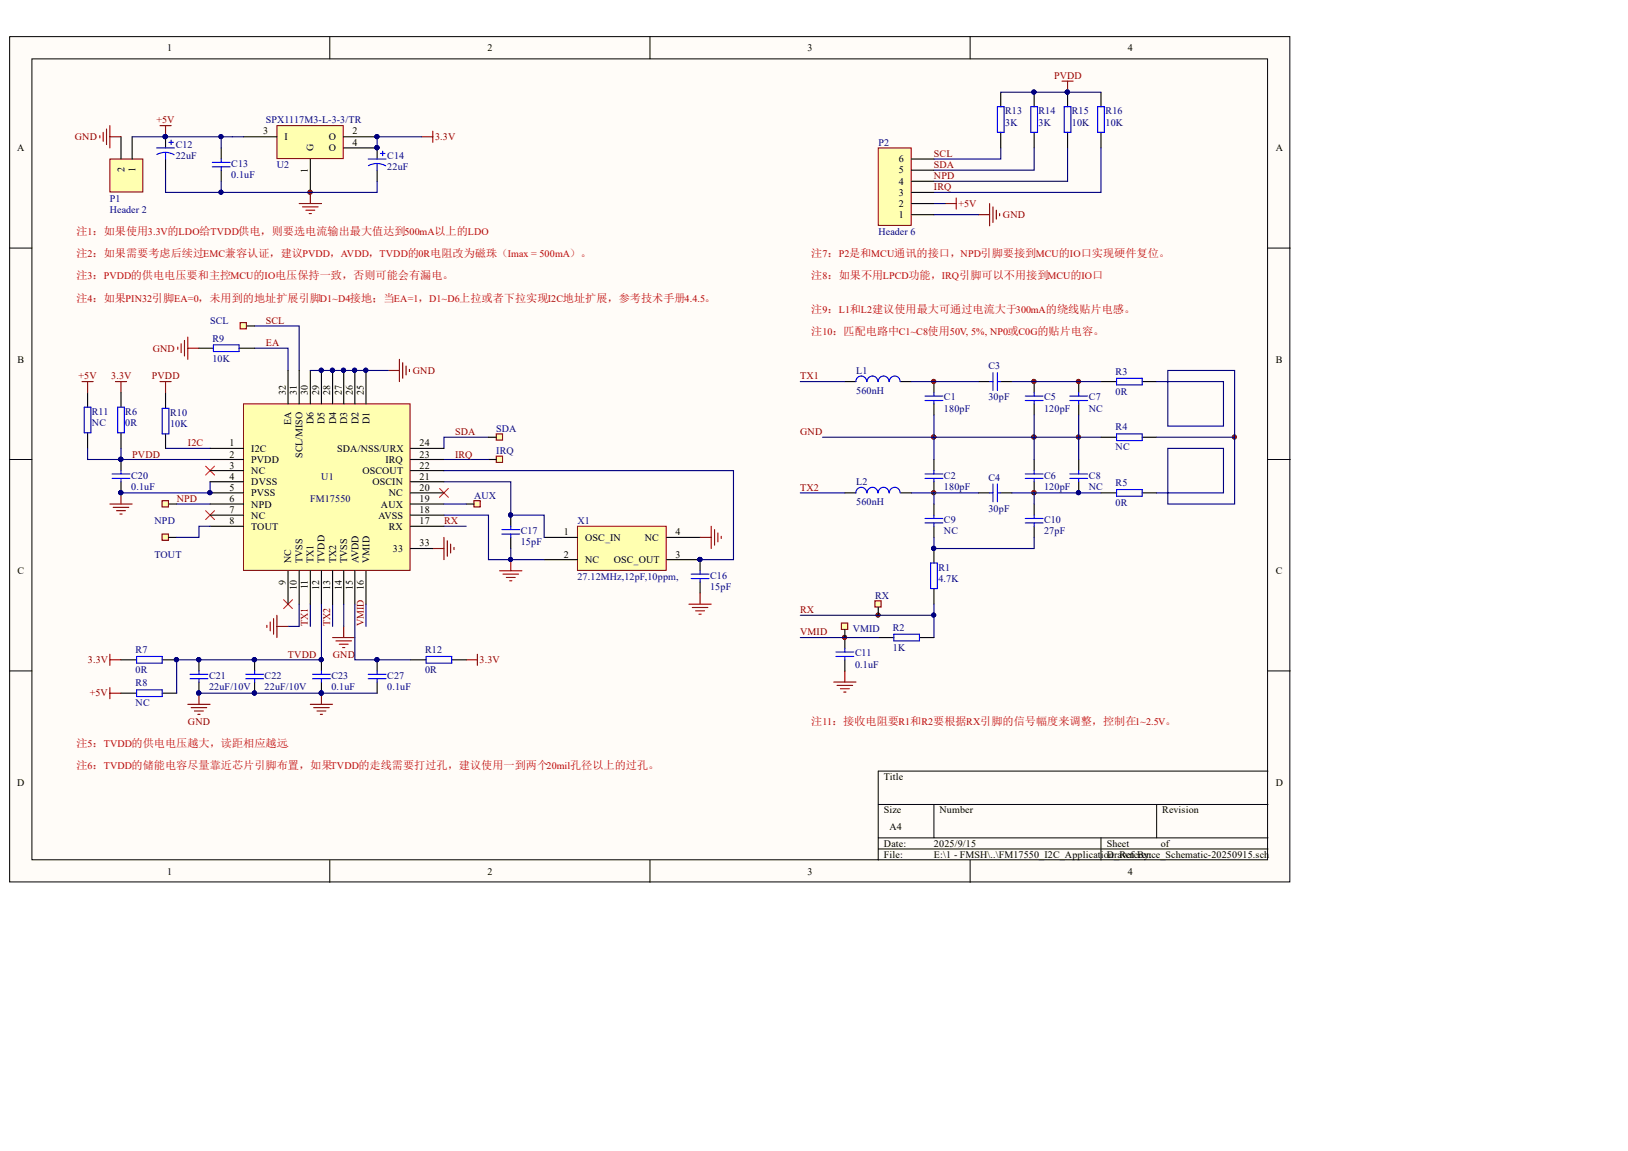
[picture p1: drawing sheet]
<svg xmlns="http://www.w3.org/2000/svg" width="371mm" height="262mm" viewBox="0 0 371 262" stroke-linecap="round" stroke-linejoin="round" font-family="sans-serif">
<g fill="#fffcf8" stroke="#000" stroke-width=".23">
<path d="M2.2 8.4h291.8v192.7h-291.8z"/>
<path d="M7.3 13.4h281.7v182.7h-281.7z"/>
</g>
<g fill="none" stroke="#000" stroke-width=".23">
<path d="M75.2 8.4v5M148.2 8.4v5M221.2 8.4v5M2.2 56.6h5.1M289.1 56.6h5M2.2 104.8h5.1M289.1 104.8h5M2.2 153h5.1M289.1 153h5M289.1 175.8h-88.9v20.3M75.2 196.1v5.1M148.2 196.1v5.1"/>
<path d="M200.2 183.4h88.9M200.2 191.1h88.9M200.2 193.6h88.9M212.9 183.4v7.7M221.2 196.1v5.1M251 191.1v5M263.7 183.4v7.7"/>
</g>
<g fill="#000080" stroke="#000080" stroke-width=".23">
<circle cx="70.7" cy="43.8" r=".46"/>
<circle cx="192.5" cy="145.3" r=".46"/>
<circle cx="200.2" cy="140.3" r=".46"/>
<circle cx="212.8" cy="112.3" r=".46"/>
<circle cx="212.8" cy="99.7" r=".46"/>
<circle cx="212.8" cy="87" r=".47"/>
<circle cx="235.7" cy="112.3" r=".46"/>
<circle cx="235.7" cy="99.7" r=".46"/>
<circle cx="235.7" cy="87" r=".47"/>
<circle cx="245.8" cy="99.7" r=".46"/>
<circle cx="245.8" cy="87" r=".47"/>
<circle cx="281.4" cy="99.7" r=".46"/>
<circle cx="27.5" cy="112.3" r=".46"/>
</g>
<path d="M68.2 46.4h5.1M69 47.2h3.5M69.7 47.9h2.1M70.5 48.7h.5M70.7 43.9v2.5M25 114.9h5.1M25.8 115.7h3.6M26.6 116.5h2M27.3 117.2h.5M27.6 112.4v2.5" fill="none" stroke="#800000" stroke-width=".25"/>
<path d="M63.1 28.7h15.2v7.5h-15.2z" fill="#ffffb0" stroke="#800000" stroke-width=".23"/>
<g fill="none" stroke="#000" stroke-width=".25">
<path d="M50.4 33.7v2.6M50.4 38.8v2.5M55.5 31.2h7.6M70.7 36.3v7.6M78.4 31.2h7.6M78.4 33.7h7.6M27.6 104.8v2.5M27.6 109.9v2.5M116.4 117.5v2.5M116.4 122.5v2.6M159.6 127.6v2.6M159.6 132.7v2.5"/>
<path d="M27.6 150.5h3.5M27.6 158.1h3.5M37 150.5h3.3M37 158.1h3.3M45.4 150.5v2.5M45.4 155.5v2.6M58 150.5v2.5M58 155.5v2.6M73.3 150.5v2.5M73.3 155.5v2.6"/>
</g>
<g fill="#000080" stroke="#000080" stroke-width=".23">
<circle cx="85.9" cy="31.2" r=".46"/>
<circle cx="85.9" cy="33.7" r=".46"/>
<circle cx="37.7" cy="31.2" r=".47"/>
<circle cx="27.5" cy="112.3" r=".46"/>
<circle cx="27.5" cy="104.7" r=".46"/>
<circle cx="45.3" cy="158" r=".46"/>
<circle cx="45.3" cy="150.4" r=".46"/>
<circle cx="58" cy="150.4" r=".47"/>
<circle cx="58" cy="158" r=".47"/>
<circle cx="73.2" cy="150.4" r=".46"/>
<circle cx="73.2" cy="158" r=".46"/>
<circle cx="159.5" cy="127.6" r=".46"/>
<circle cx="116.4" cy="117.4" r=".46"/>
<circle cx="116.4" cy="127.6" r=".46"/>
<circle cx="40.2" cy="150.4" r=".47"/>
</g>
<g fill="none" stroke="#800000" stroke-width=".25">
<path d="M36.5 28.7h2.5M37.7 28.7v2.5M98.7 125.1h2.5M101.2 122.5v5.1M102 123.3v3.6M102.7 124.1v2M103.5 124.8v.5M113.9 130.2h5.1M114.7 130.9h3.5M115.4 131.7h2M116.2 132.4h.5M116.4 127.6v2.6"/>
<path d="M157.1 137.8h5M157.8 138.5h3.6M158.6 139.3h2M159.6 135.2v2.6M159.3 140.1h.5"/>
</g>
<g fill="none" stroke="#00f" stroke-width=".25">
<path d="M48.4 37h4.1M48.4 38h4.1M50.4 36.3v.7M50.4 38v.8M25.6 108.1h4M25.6 109.1h4M27.6 107.3v.8M27.6 109.1v.8M114.4 121.8h4.1M114.4 120.8h4.1M116.4 120v.8M116.4 121.8v.7"/>
<path d="M157.6 130.9h4M157.6 131.9h4M159.6 130.2v.7M159.6 131.9v.8M31.1 149.7h5.9v1.5h-5.9zM31.1 157.3h5.9v1.5h-5.9zM43.3 153.8h4.1M43.3 154.8h4.1M45.4 153v.8M45.4 154.8v.7M56 153.8h4.1M56 154.8h4.1"/>
<path d="M58 153v.8M58 154.8v.7M71.2 153.8h4.1M71.2 154.8h4.1M73.3 153v.8M73.3 154.8v.7"/>
</g>
<circle cx="70.7" cy="43.8" r=".46" fill="#800000" stroke="#800000" stroke-width=".23"/>
<path d="M131.6 120h20.3v10.1h-20.3z" fill="#ffffb0" stroke="#800000" stroke-width=".23"/>
<path d="M37.7 31.2v2.5M37.7 36.3v2.5M86 33.7v2.6M86 38.8v2.5M27.6 89.6v3.3M27.6 98.7v3.5M124 122.5h7.7M124 127.6h7.7M152 122.5h7.6M152 127.6h7.6M86 150.5v2.5M86 155.5v2.6" fill="none" stroke="#000" stroke-width=".25"/>
<g fill="#000080" stroke="#000080" stroke-width=".23">
<circle cx="159.5" cy="127.6" r=".46"/>
<circle cx="37.7" cy="31.2" r=".47"/>
<circle cx="85.9" cy="33.7" r=".46"/>
<circle cx="73.2" cy="158" r=".46"/>
<circle cx="85.9" cy="150.4" r=".46"/>
<circle cx="27.5" cy="104.7" r=".46"/>
<circle cx="50.4" cy="43.8" r=".46"/>
<circle cx="85.9" cy="31.2" r=".46"/>
<circle cx="47.8" cy="112.3" r=".46"/>
<circle cx="27.5" cy="112.3" r=".46"/>
<circle cx="50.4" cy="31.2" r=".47"/>
<circle cx="116.4" cy="127.6" r=".46"/>
<circle cx="116.4" cy="117.4" r=".46"/>
<circle cx="45.3" cy="158" r=".46"/>
<circle cx="58" cy="158" r=".47"/>
</g>
<g fill="none" stroke="#800000" stroke-width=".25">
<path d="M96.1 31.2h2.6M98.7 29.9v2.6M26.3 87h2.6M27.6 87v2.6M159.6 122.5h2.5M162.1 120v5.1M162.9 120.8v3.5M163.7 121.5v2.1M164.4 122.3v.5M25 149.2v2.5M25 156.8v2.5M25 150.5h2.6"/>
<path d="M25 158.1h2.6M45.4 158.1v2.5M60.8 142.6v.5M61.6 141.8v2.1M62.4 141.1v3.5M63.1 140.3v5.1M63.1 142.8h2.6M73.3 158.1v2.5M106.3 150.5h2.5M108.8 149.2v2.5M42.8 160.6h5.1M43.6 161.4h3.5"/>
<path d="M44.3 162.1h2.1M45.1 162.9h.5M70.7 160.6h5.1M71.5 161.4h3.6M72.3 162.1h2M73 162.9h.5"/>
</g>
<g fill="none" stroke="#00f" stroke-width=".25">
<path d="M35.7 33.7h4.1M37.7 34.7l1.2 .3 .8 .3M37.7 34.7l-.8 .1-1.2 .4M37.7 34.7v1.6M38.5 32.5h1M39 32v1M83.9 36.3h4.1M86 37.3l1.2 .2 .7 .3M86 37.3l-1.3 .2-.7 .3M86 37.3v1.5M86.7 35h1M87.2 34.5v1"/>
<path d="M26.8 92.9h1.5v5.8h-1.5zM83.9 154.8h4.1M83.9 153.8h4.1M86 153v.8M86 154.8v.7"/>
</g>
<g fill="none" stroke="#000080" stroke-width=".25">
<path d="M37.7 38.8v5.1h48.3v-2.6M50.4 31.2v2.5M53 31.2h2.5M96.1 31.2h-10.1v2.5M50.4 41.3v2.6M58 74.3h10.2v10.2M111.4 99.7h-10.2v2.5M27.6 104.8h20.3M40.3 114.9h7.6M47.9 109.9v2.5h-20.3M101.2 107.3h66v20.3h-7.6M101.2 109.9h15.2v7.6h7.6v5"/>
<path d="M68.2 137.8v5h-2.5M70.7 137.8v5M75.8 137.8v5M83.4 137.8v5M101.2 120h5.1M116.4 125.1v2.5M45.4 158.1h40.6"/>
</g>
<path d="M46.9 116.5l2 2M46.9 106.3l2 2M48.9 116.5l-2 2M48.9 106.3l-2 2M100.2 111.4l2 2M102.2 111.4l-2 2M64.6 136.8l2.1 2M66.7 136.8l-2.1 2" fill="none" stroke="#f00" stroke-width=".23"/>
<path d="M113.1 98.9h1.5v1.5h-1.5z" fill="#ffffb0" stroke="#800000" stroke-width=".25"/>
<path d="M111.4 99.7h1.7" fill="none" stroke="#000" stroke-width=".25"/>
<path d="M113.1 104h1.5v1.4h-1.5z" fill="#ffffb0" stroke="#800000" stroke-width=".25"/>
<path d="M111.4 104.8h1.7" fill="none" stroke="#000" stroke-width=".25"/>
<path d="M101.2 104.8h10.2" fill="none" stroke="#000080" stroke-width=".25"/>
<path d="M37 114.2h1.4v1.4h-1.4z" fill="#ffffb0" stroke="#800000" stroke-width=".25"/>
<path d="M38.5 114.9h1.8" fill="none" stroke="#000" stroke-width=".25"/>
<path d="M58 79.4h7.7v5.1M37.7 102.2h10.2M101.2 117.5h10.2v10.1h12.6" fill="none" stroke="#000080" stroke-width=".25"/>
<circle cx="116.4" cy="127.6" r=".46" fill="#000080" stroke="#000080" stroke-width=".23"/>
<path d="M55.5 92.1h38v38h-38z" fill="#ffffb0" stroke="#800000" stroke-width=".23"/>
<g fill="none" stroke="#000" stroke-width=".25">
<path d="M45.4 79.4h3.3M54.5 79.4h3.5M20 89.6v3.3M20 98.7v3.5M37.7 89.6v3.5M37.7 98.9v3.3M65.7 84.5v7.6M68.2 84.5v7.6M70.7 84.5v7.6M73.3 84.5v7.6M75.8 84.5v7.6M78.4 84.5v7.6"/>
<path d="M80.9 84.5v7.6M83.4 84.5v7.6M47.9 102.2h7.6M47.9 104.8h7.6M47.9 107.3h7.6M47.9 109.9h7.6M47.9 112.4h7.6M47.9 114.9h7.6M47.9 117.5h7.6M93.6 102.2h7.6M93.6 104.8h7.6M93.6 107.3h7.6"/>
<path d="M93.6 109.9h7.6M93.6 112.4h7.6M93.6 114.9h7.6M93.6 117.5h7.6M47.9 120h7.6M65.7 130.2v7.6M68.2 130.2v7.6M70.7 130.2v7.6M73.3 130.2v7.6M75.8 130.2v7.6M78.4 130.2v7.6M80.9 130.2v7.6"/>
<path d="M83.4 130.2v7.6M93.6 120h7.6M93.6 125.1h5.1"/>
</g>
<g fill="#000080" stroke="#000080" stroke-width=".23">
<circle cx="47.8" cy="112.3" r=".46"/>
<circle cx="83.4" cy="84.4" r=".46"/>
<circle cx="80.8" cy="84.4" r=".46"/>
<circle cx="78.3" cy="84.4" r=".46"/>
<circle cx="75.8" cy="84.4" r=".46"/>
<circle cx="73.2" cy="84.4" r=".46"/>
<circle cx="27.5" cy="104.7" r=".46"/>
</g>
<path d="M48.7 78.6h5.8v1.6h-5.8zM19.2 92.9h1.5v5.8h-1.5zM37 93.1h1.5v5.8h-1.5z" fill="none" stroke="#00f" stroke-width=".25"/>
<path d="M40.5 79.2v.5M41.3 78.4v2M42.1 77.6v3.6M42.8 76.9v5M42.8 79.4h2.6M18.7 87h2.5M20 87v2.6M88.5 84.5h2.5M91 81.9v5.1M91.8 82.7v3.6M92.6 83.5v2M93.3 84.2v.5" fill="none" stroke="#800000" stroke-width=".25"/>
<path d="M20 102.2v2.6h7.6" fill="none" stroke="#000080" stroke-width=".25"/>
<path d="M25 36.3h7.6v7.5h-7.6z" fill="#ffffb0" stroke="#800000" stroke-width=".23"/>
<path d="M27.6 31.2v5.1M30.1 31.2v5.1M228.1 21v3.3M228.1 30.2v3.5M235.7 21v3.3M235.7 30.2v3.5M243.4 21v3.3M243.4 30.2v3.5M251 21v3.3M251 30.2v3.5" fill="none" stroke="#000" stroke-width=".25"/>
<path d="M30.1 31.2h22.9M228.1 33.7v2.6h-15.2M228.1 21h22.9M235.7 33.7v5.1h-22.8M243.4 33.7v7.6h-30.5M251 33.7v10.2h-38.1M212.9 46.4h2.5M212.9 49h10.2M27.6 102.2v2.6M73.3 137.8v12.7h-33v7.6M78.4 137.8v5" fill="none" stroke="#000080" stroke-width=".25"/>
<g fill="#000080" stroke="#000080" stroke-width=".23">
<circle cx="50.4" cy="31.2" r=".47"/>
<circle cx="37.7" cy="31.2" r=".47"/>
<circle cx="40.2" cy="150.4" r=".47"/>
<circle cx="45.3" cy="150.4" r=".46"/>
<circle cx="58" cy="150.4" r=".47"/>
<circle cx="73.2" cy="150.4" r=".46"/>
<circle cx="27.5" cy="104.7" r=".46"/>
<circle cx="235.7" cy="21" r=".46"/>
<circle cx="243.3" cy="21" r=".46"/>
</g>
<g fill="none" stroke="#800000" stroke-width=".25">
<path d="M242.1 18.5h2.5M243.4 18.5v2.5M22.8 30.9v.5M23.5 30.2v2M24.3 29.4v3.6M25 28.7v5M25 31.2h2.6M215.4 46.4h2.6M218 45.1v2.6M223.1 49h2.5M225.6 46.4v5.1M226.4 47.2v3.5"/>
<path d="M227.1 47.9v2.1M227.9 48.7v.5M36.5 87h2.5M37.7 87v2.6M75.8 145.4h5.1M76.6 146.1h3.5M77.3 146.9h2.1M78.1 147.7h.5M78.4 142.8v2.6"/>
</g>
<path d="M227.4 24.3h1.5v5.9h-1.5zM235 24.3h1.5v5.9h-1.5zM242.6 24.3h1.5v5.9h-1.5zM250.2 24.3h1.5v5.9h-1.5z" fill="none" stroke="#00f" stroke-width=".25"/>
<path d="M200.2 33.7h7.5v17.7h-7.5z" fill="#ffffb0" stroke="#800000" stroke-width=".23"/>
<path d="M207.8 38.8h5.1M207.8 36.3h5.1M207.8 49h5.1M207.8 46.4h5.1M207.8 43.9h5.1M207.8 41.3h5.1" fill="none" stroke="#000" stroke-width=".25"/>
<path d="M54.7 73.6h1.5v1.4h-1.5z" fill="#ffffb0" stroke="#800000" stroke-width=".25"/>
<path d="M56.3 74.3h1.7M93.6 150.5h3.5M103 150.5h3.3" fill="none" stroke="#000" stroke-width=".25"/>
<path d="M70.7 84.5h17.8M80.9 137.8v12.7h12.7" fill="none" stroke="#000080" stroke-width=".25"/>
<g fill="#000080" stroke="#000080" stroke-width=".23">
<circle cx="73.2" cy="84.4" r=".46"/>
<circle cx="75.8" cy="84.4" r=".46"/>
<circle cx="78.3" cy="84.4" r=".46"/>
<circle cx="80.8" cy="84.4" r=".46"/>
<circle cx="83.4" cy="84.4" r=".46"/>
<circle cx="85.9" cy="150.4" r=".46"/>
</g>
<path d="M97.1 149.7h5.9v1.5h-5.9z" fill="none" stroke="#00f" stroke-width=".25"/>
<path d="M37 121.8h1.4v1.4h-1.4z" fill="#ffffb0" stroke="#800000" stroke-width=".25"/>
<path d="M38.5 122.5h1.8" fill="none" stroke="#000" stroke-width=".25"/>
<path d="M47.9 120h-2.5v2.5h-5.1" fill="none" stroke="#000080" stroke-width=".25"/>
<path d="M108 114.2h1.5v1.4h-1.5z" fill="#ffffb0" stroke="#800000" stroke-width=".25"/>
<g fill="none" stroke="#000" stroke-width=".25">
<path d="M192.6 87h2.5M205.3 87h2.5M212.9 87v2.6M212.9 92.1v2.5M223.1 87h2.5M228.1 87h2.6M235.7 87v2.6M235.7 92.1v2.5M245.9 87v2.6M245.9 92.1v2.5M251 87h3.5M260.4 87h3.3"/>
<path d="M106.3 114.9h1.8M192.6 112.4h2.5M205.3 112.4h2.5M212.9 104.8v2.5M212.9 109.9v2.5M223.1 112.4h2.5M228.1 112.4h2.6M235.7 104.8v2.5M235.7 109.9v2.5M235.7 114.9v2.6M245.9 104.8v2.5M245.9 109.9v2.5"/>
<path d="M251 112.4h3.5M260.4 112.4h3.3M212.9 125.1v3.3M212.9 134.2v3.6M235.7 120v2.5M192.6 145.4v2.5M192.6 150.5v2.5M200.2 145.4h3.6M209.6 145.4h3.3"/>
</g>
<path d="M101.2 114.9h5.1" fill="none" stroke="#000080" stroke-width=".25"/>
<path d="M190.1 155.5h5M190.8 156.3h3.6M191.6 157.1h2M192.3 157.8h.5M192.6 153v2.5" fill="none" stroke="#800000" stroke-width=".25"/>
<g fill="none" stroke="#00f" stroke-width=".25">
<path d="M197.6 87a1.23 1.23 0 0 0-1.3-1.3 1.23 1.23 0 0 0-1.2 1.3M200.1 87a1.22 1.22 0 0 0-1.2-1.3 1.22 1.22 0 0 0-1.2 1.3M202.6 87a1.22 1.22 0 0 0-1.2-1.3 1.22 1.22 0 0 0-1.2 1.3M205.2 87a1.22 1.22 0 0 0-1.2-1.3 1.22 1.22 0 0 0-1.3 1.3M210.9 91.3h4M210.9 90.3h4M212.9 89.6v.7M212.9 91.3v.8M225.6 87h.8M226.4 85v4M227.4 85v4M227.4 87h.7"/>
<path d="M233.7 91.3h4.1M233.7 90.3h4.1M235.7 89.6v.7M235.7 91.3v.8M243.9 91.3h4M243.9 90.3h4M245.9 89.6v.7M245.9 91.3v.8M254.5 86.3h5.9v1.5h-5.9zM197.6 112.4a1.23 1.23 0 0 0-1.3-1.3 1.23 1.23 0 0 0-1.2 1.3M200.1 112.4a1.22 1.22 0 0 0-1.2-1.3 1.22 1.22 0 0 0-1.2 1.3M202.6 112.4a1.22 1.22 0 0 0-1.2-1.3 1.22 1.22 0 0 0-1.2 1.3"/>
<path d="M205.2 112.4a1.22 1.22 0 0 0-1.2-1.3 1.22 1.22 0 0 0-1.3 1.3M210.9 109.1h4M210.9 108.1h4M212.9 107.3v.8M212.9 109.1v.8M225.6 112.4h.8M226.4 110.4v4M227.4 110.4v4M227.4 112.4h.7M233.7 109.1h4.1M233.7 108.1h4.1M233.7 118.2h4.1"/>
<path d="M233.7 119.2h4.1M235.7 107.3v.8M235.7 109.1v.8M235.7 117.5v.7M235.7 119.2v.8M243.9 109.1h4M243.9 108.1h4M245.9 107.3v.8M245.9 109.1v.8M254.5 111.6h5.9v1.6h-5.9zM212.1 128.4h1.6v5.8h-1.6zM190.6 148.7h4"/>
<path d="M190.6 149.7h4M192.6 147.9v.8M192.6 149.7v.8M203.8 144.6h5.8v1.5h-5.8z"/>
</g>
<g fill="#000080" stroke="#000080" stroke-width=".23">
<circle cx="212.8" cy="125" r=".47"/>
<circle cx="245.8" cy="112.3" r=".46"/>
</g>
<g fill="#800000" stroke="#800000" stroke-width=".23">
<circle cx="212.8" cy="99.7" r=".46"/>
<circle cx="235.7" cy="99.7" r=".46"/>
<circle cx="245.8" cy="99.7" r=".46"/>
<circle cx="192.5" cy="145.3" r=".46"/>
<circle cx="212.8" cy="112.3" r=".46"/>
<circle cx="212.8" cy="87" r=".47"/>
<circle cx="200.2" cy="140.3" r=".46"/>
<circle cx="235.7" cy="112.3" r=".46"/>
<circle cx="235.7" cy="87" r=".47"/>
<circle cx="245.8" cy="87" r=".47"/>
</g>
<path d="M199.4 137h1.5v1.4h-1.5z" fill="#ffffb0" stroke="#800000" stroke-width=".25"/>
<path d="M200.2 138.5v1.8" fill="none" stroke="#000" stroke-width=".25"/>
<path d="M191.8 142.1h1.5v1.4h-1.5z" fill="#ffffb0" stroke="#800000" stroke-width=".25"/>
<path d="M251 99.7h3.5M260.4 99.7h3.3M212.9 114.9v2.6M212.9 120v2.5M192.6 143.6v1.8" fill="none" stroke="#000" stroke-width=".25"/>
<path d="M254.5 98.9h5.9v1.6h-5.9zM210.9 118.2h4M210.9 119.2h4M212.9 117.5v.7M212.9 119.2v.8" fill="none" stroke="#00f" stroke-width=".25"/>
<circle cx="281.4" cy="99.7" r=".46" fill="#800000" stroke="#800000" stroke-width=".23"/>
<g fill="none" stroke="#000080" stroke-width=".25">
<path d="M182.4 87h10.2M187.5 99.7h63.5M207.8 87h15.3M212.9 94.6v10.2M230.7 87h20.3M235.7 94.6v10.2M245.9 94.6v10.2M263.7 87h15.2v10.2h-12.7v-12.7h15.2v30.4h-15.2v-12.7h12.7v10.2h-15.2M263.7 99.7h17.7M182.4 112.4h10.2M207.8 112.4h15.3M212.9 112.4v2.5"/>
<path d="M230.7 112.4h20.3M235.7 112.4v2.5M212.9 122.5v2.6h22.8v-2.6M212.9 137.8v2.5M182.4 145.4h17.8M182.4 140.3h30.5v5.1"/>
</g>
<g fill="#000080" stroke="#000080" stroke-width=".23">
<circle cx="212.8" cy="140.3" r=".46"/>
<circle cx="245.8" cy="112.3" r=".46"/>
<circle cx="212.8" cy="125" r=".47"/>
</g>
<g font-size="2.5" fill="#bf0000">
<text x="17.4" y="53.6">注1：如果使用3.3V的LDO给TVDD供电，则要选电流输出最大值达到500mA以上的LDO</text>
<text x="17.4" y="58.6">注2：如果需要考虑后续过EMC兼容认证，建议PVDD，AVDD，TVDD的0R电阻改为磁珠（Imax = 500mA）。</text>
<text x="184.9" y="58.6">注7：P2是和MCU通讯的接口，NPD引脚要接到MCU的IO口实现硬件复位。</text>
<text x="17.4" y="63.7">注3：PVDD的供电电压要和主控MCU的IO电压保持一致，否则可能会有漏电。</text>
<text x="184.9" y="63.7">注8：如果不用LPCD功能，IRQ引脚可以不用接到MCU的IO口</text>
<text x="17.4" y="68.8">注4：如果PIN32引脚EA=0，未用到的地址扩展引脚D1~D4接地；当EA=1，D1~D6上拉或者下拉实现I2C地址扩展，参考技术手册4.4.5。</text>
<text x="184.9" y="71.3">注9：L1和L2建议使用最大可通过电流大于300mA的绕线贴片电感。</text>
<text x="184.9" y="76.4">注10：匹配电路中C1~C8使用50V, 5%, NP0或C0G的贴片电容。</text>
<text x="184.9" y="165.2">注11：接收电阻要R1和R2要根据RX引脚的信号幅度来调整，控制在1~2.5V。</text>
<text x="17.4" y="170.3">注5：TVDD的供电电压越大，读距相应越远.</text>
<text x="17.4" y="175.4">注6：TVDD的储能电容尽量靠近芯片引脚布置，如果TVDD的走线需要打过孔，建议使用一到两个20mil孔径以上的过孔。</text>
</g>
<g font-size="2.3">
<text x="38.1" y="11.7">1</text>
<text x="111.1" y="11.7">2</text>
<text x="184.1" y="11.7">3</text>
<text x="257.1" y="11.7">4</text>
<text x="3.9" y="34.5">A</text>
<text x="60" y="30.7">3</text>
<text x="64.9" y="31.9">I</text>
<text x="71.5" y="34.5" transform="rotate(-90 71.5 34.5)">G</text>
<text x="74.9" y="31.9">O</text>
<text x="74.9" y="34.5">O</text>
<text x="80.3" y="30.7">2</text>
<text x="80.3" y="33.2">4</text>
<text x="290.8" y="34.5">A</text>
<text x="28.4" y="39.2" transform="rotate(-90 28.4 39.2)">2</text>
<text x="30.9" y="39.2" transform="rotate(-90 30.9 39.2)">1</text>
<text x="70.2" y="39.5" transform="rotate(-90 70.2 39.5)">1</text>
<text x="204.9" y="39.5">5</text>
<text x="204.9" y="37">6</text>
<text x="204.9" y="47.2">2</text>
<text x="204.9" y="44.7">3</text>
<text x="204.9" y="42.1">4</text>
<text x="204.9" y="49.8">1</text>
<text x="4" y="82.7">B</text>
<text x="290.8" y="82.7">B</text>
<text x="65.1" y="90.1" transform="rotate(-90 65.1 90.1)">32</text>
<text x="67.7" y="90.1" transform="rotate(-90 67.7 90.1)">31</text>
<text x="70.2" y="90.1" transform="rotate(-90 70.2 90.1)">30</text>
<text x="72.7" y="90.1" transform="rotate(-90 72.7 90.1)">29</text>
<text x="75.3" y="90.1" transform="rotate(-90 75.3 90.1)">28</text>
<text x="77.9" y="90.1" transform="rotate(-90 77.9 90.1)">27</text>
<text x="80.4" y="90.1" transform="rotate(-90 80.4 90.1)">26</text>
<text x="83" y="90.1" transform="rotate(-90 83 90.1)">25</text>
<text x="52.3" y="101.7">1</text>
<text x="66.4" y="96.9" transform="rotate(-90 66.4 96.9)">EA</text>
<text x="71.5" y="96.6" transform="rotate(-90 71.5 96.6)">D6</text>
<text x="74" y="96.6" transform="rotate(-90 74 96.6)">D5</text>
<text x="76.6" y="96.6" transform="rotate(-90 76.6 96.6)">D4</text>
<text x="79.2" y="96.6" transform="rotate(-90 79.2 96.6)">D3</text>
<text x="81.7" y="96.6" transform="rotate(-90 81.7 96.6)">D2</text>
<text x="84.2" y="96.6" transform="rotate(-90 84.2 96.6)">D1</text>
<text x="95.6" y="101.7">24</text>
<text x="52.3" y="104.3">2</text>
<text x="52.3" y="106.9">3</text>
<text x="57.3" y="103">I2C</text>
<text x="57.3" y="105.6">PVDD</text>
<text x="68.9" y="104.4" transform="rotate(-90 68.9 104.4)">SCL/MISO</text>
<text x="76.9" y="103">SDA/NSS/URX</text>
<text x="87.9" y="105.6">IRQ</text>
<text x="95.6" y="106.9">22</text>
<text x="95.6" y="104.3">23</text>
<text x="52.3" y="109.4">4</text>
<text x="52.3" y="111.9">5</text>
<text x="57.3" y="108.1">NC</text>
<text x="57.3" y="110.7">DVSS</text>
<text x="57.3" y="113.2">PVSS</text>
<text x="82.6" y="108.1">OSCOUT</text>
<text x="84.9" y="110.7">OSCIN</text>
<text x="88.6" y="113.2">NC</text>
<text x="95.6" y="111.9">20</text>
<text x="95.6" y="109.4">21</text>
<text x="52.3" y="114.5">6</text>
<text x="52.3" y="117">7</text>
<text x="52.3" y="119.5">8</text>
<text x="57.3" y="115.7">NPD</text>
<text x="57.3" y="118.3">NC</text>
<text x="86.3" y="118.3">AVSS</text>
<text x="86.9" y="115.7">AUX</text>
<text x="95.6" y="119.5">17</text>
<text x="95.6" y="117">18</text>
<text x="95.6" y="114.5">19</text>
<text x="57.3" y="120.8">TOUT</text>
<text x="88.6" y="120.8">RX</text>
<text x="89.6" y="125.9">33</text>
<text x="95.6" y="124.6">33</text>
<text x="128.5" y="122.1">1</text>
<text x="133.4" y="123.3">OSC_IN</text>
<text x="147" y="123.3">NC</text>
<text x="154" y="122.1">4</text>
<text x="4" y="130.9">C</text>
<text x="66.4" y="128.4" transform="rotate(-90 66.4 128.4)">NC</text>
<text x="68.9" y="128.4" transform="rotate(-90 68.9 128.4)">TVSS</text>
<text x="71.5" y="128.4" transform="rotate(-90 71.5 128.4)">TX1</text>
<text x="74" y="128.4" transform="rotate(-90 74 128.4)">TVDD</text>
<text x="76.6" y="128.4" transform="rotate(-90 76.6 128.4)">TX2</text>
<text x="79.2" y="128.4" transform="rotate(-90 79.2 128.4)">TVSS</text>
<text x="81.7" y="128.4" transform="rotate(-90 81.7 128.4)">AVDD</text>
<text x="84.2" y="128.4" transform="rotate(-90 84.2 128.4)">VMID</text>
<text x="128.5" y="127.1">2</text>
<text x="133.4" y="128.4">NC</text>
<text x="139.9" y="128.4">OSC_OUT</text>
<text x="154" y="127.1">3</text>
<text x="290.8" y="130.9">C</text>
<text x="65.1" y="133.3" transform="rotate(-90 65.1 133.3)">9</text>
<text x="67.7" y="134.5" transform="rotate(-90 67.7 134.5)">10</text>
<text x="70.2" y="134.4" transform="rotate(-90 70.2 134.4)">11</text>
<text x="72.7" y="134.5" transform="rotate(-90 72.7 134.5)">12</text>
<text x="75.3" y="134.5" transform="rotate(-90 75.3 134.5)">13</text>
<text x="77.9" y="134.5" transform="rotate(-90 77.9 134.5)">14</text>
<text x="80.4" y="134.5" transform="rotate(-90 80.4 134.5)">15</text>
<text x="83" y="134.5" transform="rotate(-90 83 134.5)">16</text>
<text x="3.9" y="179.2">D</text>
<text x="201.5" y="177.9">Title</text>
<text x="290.8" y="179.2">D</text>
<text x="201.5" y="185.5">Size</text>
<text x="214.2" y="185.5">Number</text>
<text x="265" y="185.5">Revision</text>
<text x="202.8" y="189.3">A4</text>
<text x="201.5" y="193.1">Date:</text>
<text x="201.5" y="195.6">File:</text>
<text x="212.9" y="193.1">2025/9/15</text>
<text x="212.9" y="195.6">E:\1 - FMSH\..\FM17550_I2C_Applicati</text>
<text x="251.6" y="195.6">oD_Reference_Schematic-20250915.sch</text>
<text x="252.3" y="193.1">Sheet</text>
<text x="252.8" y="195.6">nrawn By:</text>
<text x="264.6" y="193.1">of</text>
<text x="38.1" y="199.4">1</text>
<text x="111.1" y="199.4">2</text>
<text x="184.1" y="199.4">3</text>
<text x="257.1" y="199.4">4</text>
</g>
<g font-size="2.3" fill="#800000">
<text x="240.3" y="18">PVDD</text>
<text x="35.7" y="28.1">+5V</text>
<text x="17.1" y="31.9">GND</text>
<text x="99.2" y="31.9">3.3V</text>
<text x="212.9" y="35.7">SCL</text>
<text x="212.9" y="38.3">SDA</text>
<text x="212.9" y="40.8">NPD</text>
<text x="212.9" y="43.4">IRQ</text>
<text x="218.5" y="47.2">+5V</text>
<text x="228.6" y="49.8">GND</text>
<text x="60.6" y="73.8">SCL</text>
<text x="34.8" y="80.2">GND</text>
<text x="60.6" y="78.9">EA</text>
<text x="17.9" y="86.5">+5V</text>
<text x="25.3" y="86.5">3.3V</text>
<text x="34.6" y="86.5">PVDD</text>
<text x="94.1" y="85.2">GND</text>
<text x="182.4" y="86.5">TX1</text>
<text x="42.8" y="101.7">I2C</text>
<text x="103.8" y="99.2">SDA</text>
<text x="182.4" y="99.2">GND</text>
<text x="30.2" y="104.3">PVDD</text>
<text x="103.8" y="104.3">IRQ</text>
<text x="182.4" y="111.9">TX2</text>
<text x="40.3" y="114.5">NPD</text>
<text x="101.2" y="119.5">RX</text>
<text x="70.2" y="142.8" transform="rotate(-90 70.2 142.8)">TX1</text>
<text x="75.3" y="142.8" transform="rotate(-90 75.3 142.8)">TX2</text>
<text x="83" y="142.8" transform="rotate(-90 83 142.8)">VMID</text>
<text x="182.4" y="139.8">RX</text>
<text x="65.6" y="149.9">TVDD</text>
<text x="75.9" y="149.9">GND</text>
<text x="182.4" y="144.9">VMID</text>
<text x="20" y="151.2">3.3V</text>
<text x="109.3" y="151.2">3.3V</text>
<text x="20.4" y="158.8">+5V</text>
<text x="42.8" y="165.2">GND</text>
</g>
<g font-size="2.3" fill="#000080">
<text x="60.6" y="28.1">SPX1117M3-L-3-3/TR</text>
<text x="229.1" y="26.1">R13</text>
<text x="229.1" y="28.6">3K</text>
<text x="236.7" y="26.1">R14</text>
<text x="236.7" y="28.6">3K</text>
<text x="244.3" y="26.1">R15</text>
<text x="244.3" y="28.6">10K</text>
<text x="252" y="26.1">R16</text>
<text x="252" y="28.6">10K</text>
<text x="40" y="33.7">C12</text>
<text x="200.2" y="33.2">P2</text>
<text x="40" y="36.2">22uF</text>
<text x="52.7" y="38">C13</text>
<text x="52.7" y="40.6">0.1uF</text>
<text x="63.1" y="38.3">U2</text>
<text x="88.3" y="36.2">C14</text>
<text x="88.3" y="38.8">22uF</text>
<text x="25" y="46">P1</text>
<text x="25" y="48.5">Header 2</text>
<text x="200.2" y="53.6">Header 6</text>
<text x="47.9" y="73.8">SCL</text>
<text x="48.4" y="77.9">R9</text>
<text x="48.4" y="82.4">10K</text>
<text x="195.2" y="85.2">L1</text>
<text x="195.2" y="89.8">560nH</text>
<text x="225.3" y="84.2">C3</text>
<text x="254.3" y="85.5">R3</text>
<text x="21" y="94.6">R11</text>
<text x="28.6" y="94.6">R6</text>
<text x="38.8" y="94.9">R10</text>
<text x="215.2" y="91.3">C1</text>
<text x="215.2" y="93.9">180pF</text>
<text x="225.3" y="91.3">30pF</text>
<text x="238" y="91.3">C5</text>
<text x="238" y="93.9">120pF</text>
<text x="248.2" y="91.3">C7</text>
<text x="248.2" y="93.9">NC</text>
<text x="254.3" y="90.1">0R</text>
<text x="21" y="97.1">NC</text>
<text x="28.6" y="97.1">0R</text>
<text x="38.8" y="97.4">10K</text>
<text x="113.1" y="98.4">SDA</text>
<text x="254.3" y="98.2">R4</text>
<text x="113.1" y="103.6">IRQ</text>
<text x="254.3" y="102.7">NC</text>
<text x="29.9" y="109.1">C20</text>
<text x="29.9" y="111.7">0.1uF</text>
<text x="73.3" y="109.4">U1</text>
<text x="108.1" y="113.7">AUX</text>
<text x="195.2" y="110.7">L2</text>
<text x="215.2" y="109.1">C2</text>
<text x="215.2" y="111.7">180pF</text>
<text x="225.3" y="109.6">C4</text>
<text x="238" y="109.1">C6</text>
<text x="238" y="111.7">120pF</text>
<text x="248.2" y="109.1">C8</text>
<text x="248.2" y="111.7">NC</text>
<text x="254.3" y="110.9">R5</text>
<text x="35.2" y="119.5">NPD</text>
<text x="70.7" y="114.5">FM17550</text>
<text x="131.6" y="119.5">X1</text>
<text x="195.2" y="115.2">560nH</text>
<text x="215.2" y="119.3">C9</text>
<text x="225.3" y="116.7">30pF</text>
<text x="238" y="119.3">C10</text>
<text x="254.3" y="115.5">0R</text>
<text x="118.7" y="121.8">C17</text>
<text x="118.7" y="124.3">15pF</text>
<text x="215.2" y="121.8">NC</text>
<text x="238" y="121.8">27pF</text>
<text x="35.2" y="127.1">TOUT</text>
<text x="161.9" y="131.9">C16</text>
<text x="213.9" y="130.2">R1</text>
<text x="131.6" y="132.2">27.12MHz,12pF,10ppm,</text>
<text x="161.9" y="134.5">15pF</text>
<text x="199.5" y="136.5">RX</text>
<text x="213.9" y="132.7">4.7K</text>
<text x="203.5" y="143.9">R2</text>
<text x="30.9" y="148.9">R7</text>
<text x="96.9" y="148.9">R12</text>
<text x="194.4" y="144.1">VMID</text>
<text x="194.9" y="149.7">C11</text>
<text x="203.5" y="148.4">1K</text>
<text x="30.9" y="153.5">0R</text>
<text x="47.7" y="154.8">C21</text>
<text x="60.3" y="154.8">C22</text>
<text x="75.5" y="154.8">C23</text>
<text x="88.3" y="154.8">C27</text>
<text x="96.9" y="153.5">0R</text>
<text x="194.9" y="152.2">0.1uF</text>
<text x="30.9" y="156.5">R8</text>
<text x="30.9" y="161.1">NC</text>
<text x="47.7" y="157.3">22uF/10V</text>
<text x="60.3" y="157.3">22uF/10V</text>
<text x="75.5" y="157.3">0.1uF</text>
<text x="88.3" y="157.3">0.1uF</text>
</g>
</svg>
